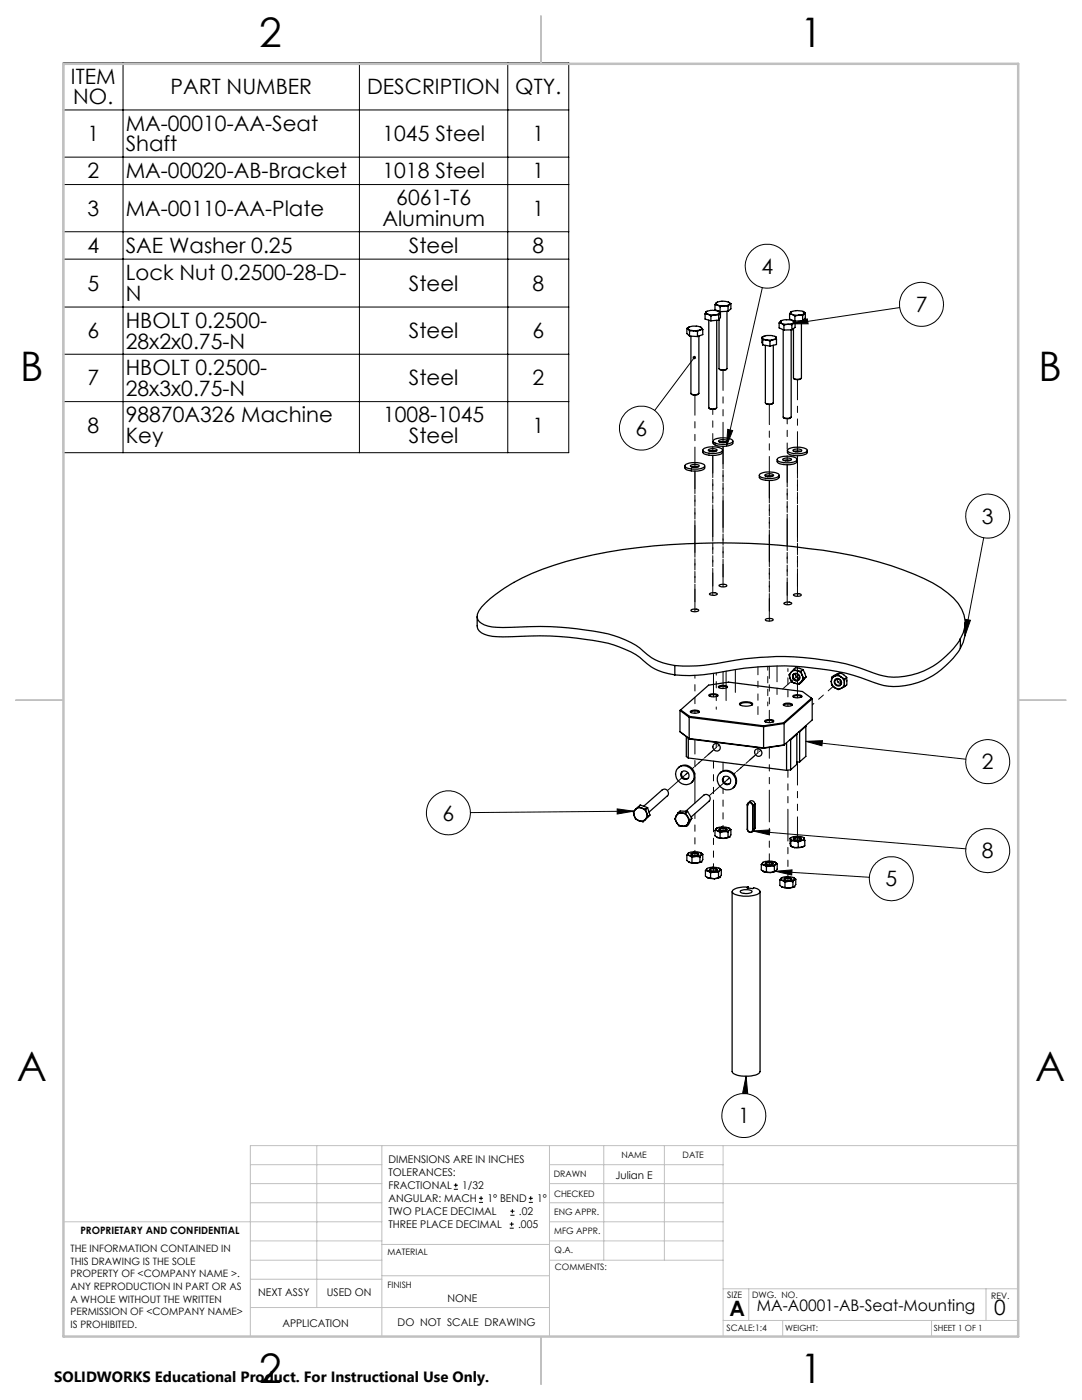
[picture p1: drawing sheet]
<svg xmlns="http://www.w3.org/2000/svg" width="216mm" height="279mm" viewBox="0 0 216 279" stroke-linecap="round" stroke-linejoin="round" font-family="sans-serif">
<g fill="none" stroke="#000" stroke-width=".25">
<path d="M137.1 65.5v1.1l.5 .5M137.1 65.5l.2 .2M137.3 65.7l1.1 .3M137.3 65.7l.3 .3M137.6 65.2a.27 .27 0 0 0-.3 .2 .27 .27 0 0 0 0 .3M137.6 65.2a3 3 0 0 1 2.3 .2M137.6 65.2l-.5 .3M137.6 67.1l1.6 .1M137.6 66v1.1M137.9 78.6a1.2 1.2 0 0 0 1.5 0M138.4 66l.8 .1M138.4 66h-.8"/>
<path d="M139.2 66.1v1.1M139.5 67.1v11.4a1.25 1.25 0 0 1-1.6 0v-11.4M139.7 65.8l-1.3 .2M139.7 65.8l-.5 .3M139.7 65.3l.2 .1M139.9 65.4a.25 .25 0 0 1 .1 .3 .25 .25 0 0 1-.3 .1M139.9 65.4l.3 .4M140.2 65.8h-.5M140.2 65.8v1l-1 .4M140.7 62.7v1l1.2 .3M140.7 62.7h.6M140.9 62.3a.35 .35 0 0 0 .4 .4"/>
<path d="M140.9 62.3l-.2 .4M141.1 62.1l-.2 .2M141.3 62.7l.6 .3M141.3 62.7l1.3 .1M141.4 63.9v17.5a1.25 1.25 0 0 0 1.6 0v-17.5M141.9 63v1M142.6 62.8l-.7 .2M142.6 62.8l.8 .1M142.7 60.8v1l1 .4M142.7 60.8l.5 .1M142.9 60.4a.27 .27 0 0 0 0 .3 .27 .27 0 0 0 .3 .2M142.9 60.4l-.2 .4"/>
<path d="M143.1 60.4h-.2M143.2 60.9l.5 .3M143.2 60.9l1.3 .1M143.2 62.1a2.68 2.68 0 0 0-2.3 .2M143.2 62.1l.3 .1 .1 .3M143.2 60.3h-.1M143.2 62.1l.6 .2M143.4 62.9v1M143.4 63.9l-1.5 .1M143.5 62.1v.1M143.5 73.7a1.2 1.2 0 0 0 1.5 0M143.6 62.5l-1 .3"/>
<path d="M143.6 62.5l-.2 .4M143.7 61.2v1M143.8 62.3l-.2 .2M143.8 62.3v1.1l-.4 .5M144.5 61l-.8 .2M144.5 61l.8 .1M145.1 62.1v11.5a1.24 1.24 0 0 1-1.6 0v-9.8M145.3 61.1v1M145.3 62.1l-1.6 .1M145.3 60.3a.27 .27 0 0 1 .3 .1 .27 .27 0 0 1 0 .3M145.3 60.3a2.97 2.97 0 0 0-2.4 .1M145.3 60.3l.5 .3"/>
<path d="M145.6 60.7l-1.1 .3M145.6 60.7l-.3 .4M145.8 60.6l-.2 .1M145.8 60.6v1l-.5 .5M152 67.3l.2 1.5M152 67.3l.1 .2M152.1 67.5l.8 .3M152.1 67.5l.1 .3M152.2 67.8h.7M152.2 68.8l1.4 .3M152.2 67.8v1M152.4 67.1l-.4 .2"/>
<path d="M152.9 67.8l.7 .3M153.6 68.1v1M154.3 67.8h-1.4M154.3 68.9v11.5a1.25 1.25 0 0 1-1.6 0v-11.5M154.3 67.8l-.7 .3M154.6 67.1l.3 .3M154.9 67.4l-.1 .2-.5 .2M154.9 67.4a2.44 2.44 0 0 0-2.8 0v.1M154.9 67.4v.3M154.9 67.7l-.6 .1M154.9 67.7v1.1l-1.3 .3M155.5 64.5v.9l.9 .5"/>
<path d="M155.5 64.5h.4M155.8 64.1a.25 .25 0 0 0-.1 .2 .25 .25 0 0 0 .2 .2M155.8 64.1l-.3 .4M155.9 64.5l.5 .4M155.9 64.5l1.3 .2M155.9 64h.1M155.9 64l-.1 .1M156.3 65.8v17.4a1.34 1.34 0 0 0 1.6 0v-17.4M156.4 64.9v1M157.2 64.7l-.8 .2M157.2 64.7l.8 .1M157.6 62.7l.5 .1"/>
<path d="M157.6 62.7v1l1 .4M157.8 62.3a.3 .3 0 0 0 0 .3 .3 .3 0 0 0 .3 .2M157.8 62.3l-.2 .4M158 62.2l-.2 .1M158 64.8v1M158 65.8l-1.6 .1M158.1 62.8l1.3 .1M158.1 62.8l.5 .3M158.2 64a3.5 3.5 0 0 0-2.4 .1M158.2 64a.25 .25 0 0 1 .2 .2 .25 .25 0 0 1-.1 .3M158.2 64l.4 .3M158.3 65.6v9.8l.2 .2"/>
<path d="M158.3 64.5l-1.1 .2M158.3 64v.1M158.3 64.5l-.3 .3M158.4 75.5l.1 .1M158.6 63.1v1M158.6 64.3l-.3 .2M158.6 64.3v1l-.6 .5M159.4 62.9l.8 .1M159.4 62.9l-.8 .2M159.8 75.5a1.2 1.2 0 0 1-1.3 .1M159.9 64v11.4l-.4 .3-1-.1M160.2 62.2a3.2 3.2 0 0 0-2.4 .1"/>
<path d="M160.2 62.2a.3 .3 0 0 1 .2 .1 .3 .3 0 0 1 0 .3M160.2 62.2l.5 .3M160.2 63v1M160.2 64l-1.6 .1M160.2 62.2h.1M160.4 62.6l-1 .3M160.4 62.6l-.2 .4M160.7 62.5l-.3 .1M160.7 62.5v1l-.5 .5M136.7 93v.4a2.05 2.05 0 0 0 2.1 .6l1.4-.2 .4-.3v-.5M136.7 92.8a4.1 4.1 0 0 1 3.9 0v.2a2.15 2.15 0 0 1-2.2 .6l-1.5-.3-.2-.2zM137.8 92.9a1.6 1.6 0 0 1 1.7 .1 1.38 1.38 0 0 1-1.7 0z"/>
<path d="M138 93.2l.5-.1 .8 .1M140.2 89.9v.3a2.05 2.05 0 0 0 2.1 .7l1.5-.3 .3-.3 .1-.4M140.3 89.6a4 4 0 0 1 3.8 .1l.1 .1a2.15 2.15 0 0 1-2.3 .7l-1.4-.3-.3-.3zM141.4 89.7a1.6 1.6 0 0 1 1.7 .1 1.38 1.38 0 0 1-1.8 0zM141.5 81.5a1.18 1.18 0 0 0 1.4 0M141.5 90l.6-.1 .8 .1M142.3 88v.4a2.35 2.35 0 0 0 2.2 .7l.8-.1 .8-.3 .1-.7M142.3 87.9a4 4 0 0 1 3.9-.1v.2a1.17 1.17 0 0 1-1.2 .7 3.3 3.3 0 0 1-2.7-.5zM143.4 87.9a1.47 1.47 0 0 1 1.7 .2 1.53 1.53 0 0 1-1.7-.1zM143.6 88.2l.5-.1 .8 .1M151.5 94.9v.3a2.05 2.05 0 0 0 2.1 .7l1.5-.3 .3-.2 .1-.5M151.6 94.7a4.1 4.1 0 0 1 3.8 0l.1 .1a2.15 2.15 0 0 1-2.3 .7l-1.4-.3-.3-.3z"/>
<path d="M152.7 94.7a1.6 1.6 0 0 1 1.7 .1 1.38 1.38 0 0 1-1.8 0zM152.8 80.5a1.23 1.23 0 0 0 1.4 0M152.8 95l.6-.1 .8 .1M155.1 91.7v.4a2.05 2.05 0 0 0 2.1 .6l1.4-.2 .4-.3v-.5M155.2 91.5a4.1 4.1 0 0 1 3.8 0v.2a2.15 2.15 0 0 1-2.2 .7l-1.4-.3-.3-.3zM156.2 91.6a1.6 1.6 0 0 1 1.7 .1 1.38 1.38 0 0 1-1.7 0zM156.3 83.3a1.23 1.23 0 0 0 1.5 0M156.4 91.9l.6-.1 .7 .1M157.1 89.9v.5a3.7 3.7 0 0 0 3.9 0l.1-.5M157.2 89.7a4 4 0 0 1 3.8 0l.1 .2a1.36 1.36 0 0 1-1.4 .6 3.1 3.1 0 0 1-2.6-.5zM158.3 89.8a1.6 1.6 0 0 1 1.7 .1 1.33 1.33 0 0 1-1.8 0zM158.4 90.1l.6-.1 .8 .1"/>
<path d="M141.6 118.5a1.28 1.28 0 0 1 1.5 .1 1.28 1.28 0 0 1-1.5-.1zM143.5 116.8a1.28 1.28 0 0 1 1.5 .1 1.28 1.28 0 0 1-1.5-.1zM158.3 118.7a1.28 1.28 0 0 1 1.6 .1 1.28 1.28 0 0 1-1.6-.1zM95.2 123a3.3 3.3 0 0 0 .4 2.9 6.6 6.6 0 0 0 4.8 1.2 74 74 0 0 1 19.5 1 21.4 21.4 0 0 1 7.8 3.1 10.8 10.8 0 0 0 7 3.5M134.7 132.8v1.9M137.9 121.8a1.53 1.53 0 0 1 1.5 0 1.11 1.11 0 0 1-1.5 0zM141.5 138.6a1.71 1.71 0 0 1 1.8 .2 1.55 1.55 0 0 1-1.9-.1zM141.6 138.9a1.28 1.28 0 0 1 1.6 0h-.1M143.3 137.1a1.55 1.55 0 0 1 1.9 0 1.42 1.42 0 0 1-1.9 0zM143.5 137.2a1.29 1.29 0 0 1 1.6 0h-.1M152.7 123.6a1.53 1.53 0 0 1 1.6 0 1.11 1.11 0 0 1-1.6 0zM156.4 120.4a1.28 1.28 0 0 1 1.6 .1 1.28 1.28 0 0 1-1.6-.1z"/>
<path d="M157.7 135.5a1.35 1.35 0 0 0 1 .9M157.7 135.5l.3 .6 .7 .3M157.8 134.2a1.23 1.23 0 0 0-.1 1.3M157.8 134.2l-.4 .5 .3 .8M158.2 135.3a.77 .77 0 0 0 1.2 .4M158.2 138.9a1.55 1.55 0 0 1 1.8 .1 1.42 1.42 0 0 1-1.8-.1zM158.3 139.1a1.28 1.28 0 0 1 1.6 0M158.4 133.6l.6 .2M158.4 133.6l.3-.4 1.5 .4M158.4 133.6l-.6 .6M158.4 134.5l-.2 .3v.5M158.7 136.4l.8 .1"/>
<path d="M158.7 134.4v.2a.73 .73 0 0 0 .8 .7M159 133.8l.8 .2M159 133.8a1.13 1.13 0 0 0-1.2 .4M159 133.8a1.48 1.48 0 0 1 1.1 1M159.8 134l.3 .8M159.9 136a1.13 1.13 0 0 1-1.2 .4M159.9 136l-.4 .5M160.1 134.8a1.31 1.31 0 0 1-.2 1.2M160.1 134.8l.3 .7M160.2 133.6l.6 1.5M160.2 133.6l-.4 .4M160.4 135.5l-.5 .5"/>
<path d="M160.8 135.1l-1.3 1.4M160.8 135.1l-.4 .4M161.9 139.3l-1.8-1.3-14.7-1.9-4 .6-5.6 5M161.9 139.3l-5.5 5M161.9 139.3l.2 .2M162.1 139.5l-5.6 4.9M162.1 139.5v4.2l-5.6 5M165.9 136a1.58 1.58 0 0 0 .6 1.2M165.9 136v.7l.6 .5M165.9 135.2v.8M166.5 137.2a1.3 1.3 0 0 0 1.4 .2M166.5 134.9a1.12 1.12 0 0 0-.6 1.1"/>
<path d="M166.5 134.9a1.47 1.47 0 0 1 1.4 .2M166.5 134.9l-.6 .3M166.5 137.2l.8 .4 .6-.2M166.6 135.6a.76 .76 0 0 1 1.2 .2 .76 .76 0 0 1-.5 1.1 .83 .83 0 0 1-.7-.4 .83 .83 0 0 1 0-.9zM167 135.5l.2 .6 .6 .3M167.3 134.6l.6 .5M167.3 134.6l-.8 .3M167.6 134.3l1.3 .9M167.6 134.3l-1.3 .5-.4 .4M167.6 134.3l-.3 .3M167.9 135.1l.7 .4M167.9 135.1a1.54 1.54 0 0 1 .6 1.2"/>
<path d="M168.5 136.3a1.17 1.17 0 0 1-.6 1.1M168.5 136.3l.1 .7M168.6 135.5l-.1 .8M168.6 137l-.7 .4M168.9 135.2l.1 .5a1.07 1.07 0 0 1-.4 1.3M168.9 135.2l-.3 .3M191.6 127.5a15.7 15.7 0 0 1-14.4 7.6l-1.8-.4a53.2 53.2 0 0 0-23.8-3.5l-4.9 .6a39.6 39.6 0 0 1-12 1M191.6 129.4a15.5 15.5 0 0 1-15.3 7.4l-.9-.2a53.2 53.2 0 0 0-23.8-3.5l-4.9 .5a39.6 39.6 0 0 1-12 1.1M191.6 127.5a5.9 5.9 0 0 0-.4-7.1 20.8 20.8 0 0 0-8.9-5.9 75.3 75.3 0 0 0-21.2-5 137.6 137.6 0 0 0-42.7 1.2 49.7 49.7 0 0 0-16.7 6 22.1 22.1 0 0 0-6.1 5.2 1.78 1.78 0 0 0 1 2.8 11.6 11.6 0 0 0 5.4 .5 64.7 64.7 0 0 1 20.5 1.7l1.1 .3a13.6 13.6 0 0 1 5.5 3.4 10.6 10.6 0 0 0 5.6 2.2M191.6 127.5v1.9M192.6 124.3a7.9 7.9 0 0 1-1 5.1M135.2 153.4a1.97 1.97 0 0 1 2.8 .2 1.97 1.97 0 0 1-.3 2.8 2.05 2.05 0 0 1-2.4-.6 2.05 2.05 0 0 1-.1-2.4z"/>
<path d="M135.4 153.2a1.99 1.99 0 0 1 2.7 .2 1.99 1.99 0 0 1-.1 2.8M135.7 141.8l1.8 1.4M135.7 146l1.8 1.4M135.7 141.8v4.2M135.7 146l1.9 1.5M135.8 141.7l1.8 1.3M135.8 141.7l-.1 .1M136 154.1a.85 .85 0 0 1 1.4 .2 .85 .85 0 0 1-.7 1.2 .92 .92 0 0 1-.7-1.4zM136.1 154a.91 .91 0 0 0 .1 1.1 .91 .91 0 0 0 1.1 .2M136.9 147v4l.4 .3M137.3 151.3l19.7 2.4M137.3 147.3v4"/>
<path d="M137.5 143.2l14.9 1.8 4.1-.6M137.5 147.4l14.9 1.9 4.1-.6M137.5 143.2v4.2M137.5 147.4l.1 .1M137.6 143l14.8 1.9M137.6 143l-.1 .2M137.6 147.5l14.8 1.8M137.8 141.9a1.53 1.53 0 0 1 1.8 .2 1.55 1.55 0 0 1-1.9-.1zM137.9 142.2a1.09 1.09 0 0 1 1.5 0M143.5 154.4a1.97 1.97 0 0 1 2.8 .2 1.97 1.97 0 0 1-.3 2.8 2.05 2.05 0 0 1-2.4-.5 2.05 2.05 0 0 1-.1-2.5zM143.7 154.3a1.97 1.97 0 0 1 2.8 .2 1.97 1.97 0 0 1-.2 2.7M144.5 155a.92 .92 0 0 0 0 1.1 .92 .92 0 0 0 1.1 .3"/>
<path d="M147.6 140.3a2.54 2.54 0 0 1 2.6 .1 1.51 1.51 0 0 1-1.8 .5l-.7-.2zM147.7 140.7v-.1a2.05 2.05 0 0 1 2.3-.1v.2M152.4 144.9v4.4M152.6 143.8a2.02 2.02 0 0 1 1.8 0 1.24 1.24 0 0 1-1.8 .1zM152.7 144.1a1.09 1.09 0 0 1 1.6 0M156.3 140.6a1.55 1.55 0 0 1 1.8 .1 1.55 1.55 0 0 1-1.8-.1zM156.4 144.3l-4 .6M156.4 144.3l.1 .1M156.4 140.8a1.28 1.28 0 0 1 1.6 0M156.5 144.4v4.3M156.5 148.7l-4.1 .6M157 148.2v5.5"/>
<path d="M157.8 147.6v6M157.8 147.6l-.2 .1M157.8 153.6l-.8 .1M158.9 146.5h.1M159 146.5l-1.2 1.1M159 146.5v6l-1.2 1.1M159.6 146l-.2 .1M159.6 146v6M159.6 152l-.6 .1M160.7 144.9l.1 .1M160.8 145l-1.2 1M160.8 145v6l-1.2 1"/>
<path d="M126.5 162.8a1.64 1.64 0 0 0 1 1M126.5 162.8l.3 .7 .7 .3M126.8 161.5a1.18 1.18 0 0 0-.3 1.3M126.8 161.5l-.4 .5 .1 .8M127.4 161l.7 .3M127.4 161l-.6 .5M127.4 161l.3-.3 1.5 .5M127.5 163.8l.8 .2M128.1 161.3a1.7 1.7 0 0 1 .9 1M128.1 161.3a1.09 1.09 0 0 0-1.3 .2M128.1 161.3l.7 .2M128.4 160.9l3.7-3.2a.79 .79 0 0 1 1.1 .1 .79 .79 0 0 1 0 1l-3.7 3.3"/>
<path d="M128.8 163.5a1.28 1.28 0 0 1-1.3 .3M128.8 163.5l-.5 .5M128.8 161.5l.2 .8M129 162.3a1.45 1.45 0 0 1-.2 1.2M129 162.3l.3 .7M129.2 161.2l-.4 .3M129.2 161.2l.5 1.5M129.3 163l-.5 .5M129.7 162.7l-.4 .3M129.7 162.7l-1.4 1.3M134.9 162.8a1.31 1.31 0 0 0 .1 1.3M134.9 162.8l-.2 .6 .3 .7"/>
<path d="M135 164.1a1.54 1.54 0 0 0 1.2 .8M135 164.1l.5 .7 .7 .1M135.3 162.2l.7 .1M135.3 162.2l-.4 .6M136 162.3a1.48 1.48 0 0 1 1.2 .7M136 162.3a1.06 1.06 0 0 0-1.1 .5M136 162.3h.8M136.2 164.9h.8M136.8 162.3l.4 .7M136.8 161.9l3.6-3.2a.81 .81 0 0 1 1.1 .1 .81 .81 0 0 1 0 1.1l-3.6 3.2M137.1 170.7v1l.5 .4M137.1 170.7h.5"/>
<path d="M137.2 163a1.37 1.37 0 0 1 .1 1.3M137.2 161.9l-.4 .4M137.2 161.9l.8 1.4M137.2 163l.5 .7M137.2 161.9h-1.5l-.4 .3M137.3 164.3a1.22 1.22 0 0 1-1.1 .6M137.3 164.3l-.3 .6M137.3 170.3a2.96 2.96 0 0 1 2.7 .1l-.1 .2M137.3 170.3a.27 .27 0 0 0 0 .3 .27 .27 0 0 0 .3 .1M137.3 170.3l-.2 .4M137.4 172h.1M137.4 172l.2 .1"/>
<path d="M137.4 170.2l-.1 .1M137.6 170.7l1.3 .2M137.6 170.7l.5 .4M137.6 172.1l.5 .1M137.6 172.1l1.3 .2M137.7 163.7l-.4 .6M137.9 170.4a1.39 1.39 0 0 1 1.6 .1 1.37 1.37 0 0 1-1.6 0zM138 170.6a.79 .79 0 0 1 1.3 0M138 163.3l-.3 .4M138 163.3l-.6 1.3-.4 .3M138.1 172.2l.8 .1M138.1 171.1v1.1"/>
<path d="M138.9 170.9l-.8 .2M138.9 170.9l.8 .1M139.7 172l-.8 .3M139.7 171v1M139.9 172h.1M139.9 170.3l.3 .2M139.9 170.2v.1M139.9 170.6l-1 .3M139.9 170.6l-.2 .4M139.9 172h-.2M139.9 172l-1 .3M140.2 170.5v1.1l-.3 .4"/>
<path d="M140.2 170.5l-.3 .1M140.8 173.8v1l.5 .4M140.8 173.8h.5M141 173.4a.28 .28 0 0 0 0 .3 .28 .28 0 0 0 .3 .1M141 173.4a2.7 2.7 0 0 1 2.7 .1v.2M141 173.4l-.2 .4M141.1 175.1h.1M141.1 173.3h.1M141.1 173.3l-.1 .1M141.1 175.1l.2 .1M141.3 173.8l1.3 .2M141.3 173.8l.5 .4"/>
<path d="M141.3 175.2l.5 .1M141.3 175.2l1.3 .2M141.6 173.5a1.49 1.49 0 0 1 1.6 0 1.24 1.24 0 0 1-1.6 0zM141.7 173.7a.97 .97 0 0 1 1.3-.1v.1M141.8 175.3l.8 .1M141.8 174.2v1.1M142.6 174l-.8 .2M142.6 174l.8 .1M142.7 165.7l.5 .1M142.7 165.7v1.1l.5 .3M142.9 165.3a.28 .28 0 0 0 0 .4 .28 .28 0 0 0 .3 .1M142.9 165.3a2.55 2.55 0 0 1 2.8 .2l-.1 .2"/>
<path d="M142.9 165.3l-.2 .4M143 173.7h.1M143 167l.2 .1M143 165.3h.1M143 165.3h-.1M143.2 165.8l1.3 .1M143.2 165.8l.5 .4M143.2 167.1l.5 .1M143.2 167.1l1.3 .2M143.4 175.2l-.8 .2M143.4 174.1v1.1M143.5 165.5a1.37 1.37 0 0 1 1.6 0"/>
<path d="M143.5 165.4a1.49 1.49 0 0 1 1.6 .1 1.24 1.24 0 0 1-1.6 0zM143.6 175.1h.1M143.6 173.4l.3 .2M143.6 173.3v.1M143.6 165.7v-.1a.98 .98 0 0 1 1.3 0v.1M143.7 173.7l-1.1 .3M143.7 173.7l-.3 .4M143.7 175l-.3 .2M143.7 175l-1.1 .4M143.7 167.2l.8 .1M143.7 166.2v1M143.9 173.6l-.2 .1"/>
<path d="M143.9 173.6v1.1l-.2 .3M144.5 165.9l-.8 .3M144.5 165.9l.8 .2M145.3 167.1l-.8 .2M145.3 166.1v1M145.5 167.1h.1M145.5 165.3h.1M145.5 165.3l.3 .3M145.6 165.7l-1.1 .2M145.6 165.7l-.3 .4M145.6 167l-.3 .1M145.6 167l-1.1 .3"/>
<path d="M145.8 165.6l-.2 .1M145.8 165.6v1l-.2 .4M146.1 177.9v36a2.36 2.36 0 0 0 2.3 .9 5 5 0 0 0 3.2-.7l.1-.2v-36M146.2 177.7a4.6 4.6 0 0 1 3.1-.7l-.2 .2 1.1 .1 .2-.1 .7 .2a.57 .57 0 0 1 .5 .8 5.6 5.6 0 0 1-5.4 0zM147.8 177.8a2.19 2.19 0 0 1 2.3 .1 2.02 2.02 0 0 1-2.4 .1zM149.1 160.6a.57 .57 0 0 1 .7-.5 .57 .57 0 0 1 .4 .7M149.1 160.6h.1M149.1 165.5a.57 .57 0 0 0 .5 .6 .57 .57 0 0 0 .6-.5M149.1 160.6l.1 .1M149.1 165.5h.1M149.1 160.6v4.9M149.2 160.7a.52 .52 0 0 1 .5-.5 .52 .52 0 0 1 .5 .6"/>
<path d="M149.2 165.5a.51 .51 0 0 0 .4 .6 .51 .51 0 0 0 .6-.5M149.2 160.7v4.8M149.3 160.3l.3-.4a.61 .61 0 0 1 .7 0 .61 .61 0 0 1 .3 .5M149.3 177v.2M150.2 165.6h.1M150.2 160.8v4.8M150.2 160.8h.1M150.6 160.4v4.9M150.6 165.3l-.5 .7M150.6 160.4l-.4 .4M150.6 165.3l-.4 .3M151.9 172.5l.5 .1"/>
<path d="M151.9 172.5v1.1l.5 .4M152.2 172.2a.27 .27 0 0 0-.1 .3 .27 .27 0 0 0 .3 .1M152.2 172.2a2.81 2.81 0 0 1 2.7 .1l-.1 .2M152.2 172.2l-.3 .3M152.3 173.9h.1M152.3 173.9l.1 .1M152.3 172.1h.1M152.3 172.1l-.1 .1M152.4 172.6l1.3 .2M152.4 172.6l.5 .4M152.4 174h.5M152.4 174l1.3 .1"/>
<path d="M152.7 172.3a1.22 1.22 0 0 1 1.6 0M152.8 172.2a1.39 1.39 0 0 1 1.5 .1 1.37 1.37 0 0 1-1.6 0zM152.9 172.5a.83 .83 0 0 1 1.3-.1l-.1 .1M152.9 174l.8 .1M152.9 173v1M153.7 172.8l-.8 .2M153.7 172.8l.8 .1M154.5 173.9l-.8 .2M154.5 172.9v1M154.7 173.9h.1M154.7 172.1h.1M154.7 172.1l.4 .3"/>
<path d="M154.8 172.5l-1.1 .3M154.8 172.5l-.3 .4M154.8 173.8l-.3 .1M154.8 173.8l-1.1 .3M155.1 172.4l-.3 .1M155.1 172.4v1l-.3 .4M155.6 175.6v1.1l.5 .4M155.6 175.6l.5 .1M155.9 175.3a.28 .28 0 0 0 0 .3 .28 .28 0 0 0 .2 .1M155.9 175.3a2.7 2.7 0 0 1 2.7 0l-.1 .3M155.9 175.3l-.3 .3M156 175.2h.1"/>
<path d="M156 177l.1 .1M156 175.2l-.1 .1M156.1 175.7l1.3 .2M156.1 175.7l.5 .4M156.1 177.1h.5M156.1 177.1l1.3 .1M156.5 175.3a1.49 1.49 0 0 1 1.5 .1 1.24 1.24 0 0 1-1.6 0zM156.6 175.6l-.1-.1a.93 .93 0 0 1 1.4 0l-.1 .1M156.6 177.1l.8 .1M156.6 176.1v1M157.4 175.9l-.8 .2M157.4 175.9l.8 .1"/>
<path d="M157.7 167.3v.1M157.7 167.3l.1 1.6M157.7 167.4l.8 .4M157.7 167.4l.1 .5M157.8 168.9l.7 .3M157.8 167.9v1M157.8 175.6h.1M157.9 167.1l-.2 .2M158.2 177l-.8 .2M158.2 176v1M158.3 167.3a1.26 1.26 0 0 1 1.6 .1 1.27 1.27 0 0 1-1.6-.1zM158.4 177h.1"/>
<path d="M158.4 175.2l.4 .3M158.4 175.2h.1M158.5 167.5h-.1a.98 .98 0 0 1 1.4 0h-.1M158.5 175.6l-1.1 .3M158.5 175.6l-.3 .4M158.5 176.9l-.3 .1M158.5 176.9l-1.1 .3M158.5 167.8l-.7 .1M158.5 167.8l.8 .3M158.6 167.1l1.1 .1 .2 .2M158.6 167.1l-.3 .3M158.8 175.5l-.3 .1"/>
<path d="M158.8 175.5v1l-.3 .4M159.3 169.1l-.8 .1M159.3 168.1v1M159.9 167.7l-1.4 .1M159.9 167.7l-.6 .4M159.9 167.7h.7M159.9 169.1h-.6M159.9 169.1l-1.4 .1M160.3 167.1l.2 .2M160.4 168.9l-.5 .2M160.5 167.3a2.37 2.37 0 0 0-2.8 .1M160.5 167.3l-.1 .3-.5 .1"/>
<path d="M160.5 167.3l.1 .4M160.6 167.7v1.1l-.7 .3"/>
<circle cx="158.9" cy="135.1" r=".65"/>
<circle cx="158.9" cy="135.1" r=".75"/>
<circle cx="167.2" cy="136.1" r=".65"/>
<circle cx="143" cy="149.2" r=".74"/>
<circle cx="145" cy="155.8" r=".84"/>
<circle cx="151.3" cy="150.2" r=".74"/>
</g>
<g fill="none" stroke="#000" stroke-width=".2" stroke-dasharray="6.3 1.3 1.3 1.3 1.3 1.3">
<path d="M138.7 93.3v-.1M142.2 90.1v-.1M144.3 88.3v-.1M153.5 95.1v-.1M157.1 92v-.1M159.1 90.2v-.1M142.4 134.4v4.7M144.3 134v3.4M144.9 133.9v5.9M146.7 133.6v4.6M156.2 137.5l2.9-2.6M159.1 133v6.2"/>
<path d="M137.3 154.2l-.5 .4M137.3 154.2l-4.1 3.6M138.7 155.1v5.2M142.9 148.1v1.1M144.3 152.1v1.7M145.6 155.2l-.5 .5M145.6 155.2l-4.1 3.6M151.2 149.2v1"/>
</g>
<path d="M142.9 134.3v7.3M143.5 148.7l-5.4 4.7M151.8 149.7l-5.3 4.7M162.1 140.7l5.4-4.8" fill="none" stroke="#000" stroke-width=".2" stroke-dasharray="6.3 1.3 1.3 1.3 1.3 1.3" stroke-dashoffset="5.9"/>
<path d="M155 132.9v6.3M142.9 149.2l-4.8 4.2M151.2 150.2l-4.7 4.2" fill="none" stroke="#000" stroke-width=".2" stroke-dasharray="6.3 1.3 1.3 1.3 1.3 1.3" stroke-dashoffset="3.2"/>
<path d="M151.2 133.1v9.5" fill="none" stroke="#000" stroke-width=".2" stroke-dasharray="6.3 1.3 1.3 1.3 1.3 1.3" stroke-dashoffset="4.8"/>
<path d="M153.2 133v7.9" fill="none" stroke="#000" stroke-width=".2" stroke-dasharray="6.3 1.3 1.3 1.3 1.3 1.3" stroke-dashoffset="5.6"/>
<path d="M142.4 151.9v21.9M157.2 153.7v22" fill="none" stroke="#000" stroke-width=".2" stroke-dasharray="6.3 1.3 1.3 1.3 1.3 1.3" stroke-dashoffset="4.9"/>
<path d="M157.2 133.4v7.5" fill="none" stroke="#000" stroke-width=".2" stroke-dasharray="6.3 1.3 1.3 1.3 1.3 1.3" stroke-dashoffset="5.8"/>
<path d="M144.3 117.1v-28M159.1 119v-28.1M138.7 122.1v-28.1M153.5 123.9v-28M159.1 152.1v15.5" fill="none" stroke="#000" stroke-width=".2" stroke-dasharray="6.3 1.3 1.3 1.3 1.3 1.3" stroke-dashoffset="1.8"/>
<path d="M142.2 90.1v-8.4M157.1 92v-8.4M144.3 157.4v8.3" fill="none" stroke="#000" stroke-width=".2" stroke-dasharray="6.3 1.3 1.3 1.3 1.3 1.3" stroke-dashoffset="5.3"/>
<path d="M138.7 134.8v7.5" fill="none" stroke="#000" stroke-width=".2" stroke-dasharray="6.3 1.3 1.3 1.3 1.3 1.3" stroke-dashoffset="5.7"/>
<path d="M138.7 147.6v6.9" fill="none" stroke="#000" stroke-width=".2" stroke-dasharray="6.3 1.3 1.3 1.3 1.3 1.3" stroke-dashoffset="3.5"/>
<path d="M138.7 162.4v8.3" fill="none" stroke="#000" stroke-width=".2" stroke-dasharray="6.3 1.3 1.3 1.3 1.3 1.3" stroke-dashoffset="5.4"/>
<path d="M153.5 133v11.2" fill="none" stroke="#000" stroke-width=".2" stroke-dasharray="6.3 1.3 1.3 1.3 1.3 1.3" stroke-dashoffset="3.9"/>
<path d="M153.5 149.2v23.4" fill="none" stroke="#000" stroke-width=".2" stroke-dasharray="6.3 1.3 1.3 1.3 1.3 1.3" stroke-dashoffset="4.2"/>
<path d="M142.2 117v-26.1M144.3 115.2v-26.1M157.1 118.8v-26.1M159.1 117v-26.1M138.7 120.1v-26.1M153.5 122v-26.1" fill="none" stroke="#000" stroke-width=".2" stroke-dasharray="6.3 1.3 1.3 1.3 1.3 1.3" stroke-dashoffset="2.8"/>
<path d="M138.7 93.3v-14.5M144.3 88.3v-14.4M153.5 95.1v-14.4M159.1 90.2v-14.4" fill="none" stroke="#000" stroke-width=".2" stroke-dasharray="6.3 1.3 1.3 1.3 1.3 1.3" stroke-dashoffset="2.3"/>
<path d="M142.2 118.8v-27.9M157.1 120.7v-28" fill="none" stroke="#000" stroke-width=".2" stroke-dasharray="6.3 1.3 1.3 1.3 1.3 1.3" stroke-dashoffset="1.9"/>
<g fill="none" stroke="#000" stroke-width=".2">
<path d="M12.6 12.5h100.9v77.8h-100.9zM24.6 12.5v77.8M71.7 12.5v77.8M101.3 12.5v77.8M12.6 21.9h100.9M12.6 31.4h100.9M12.6 36.8h100.9M12.6 46.2h100.9M12.6 51.7h100.9M152.1 57.4l-7.1 31.6M12.6 61.3h100.9M12.6 70.7h100.9"/>
<path d="M138.5 71.4l-7.9 10.5M157.9 64.6l3.2-1 .2 1zM179.5 61.4l-21.6 3.2M12.6 80.2h100.9M145.2 85.7l1 .2-1.2 3.1zM196.3 107.3l-3.8 19.6M192.7 123.6l.9 .2-1.1 3.1zM160.8 148l3.3-.2-.1 1zM160.8 148l31.9 3.5M123.2 161.4l3.2 .5-3.2 .6zM126.4 161.9l-32.5 .3M150.2 165.8l3.4-.2-.1 1z"/>
<path d="M150.2 165.8l42.5 3.6M154.7 173.9l3.3-.3v1zM154.7 173.9l18.8 1.2M148.9 214.8l.3 3.3h-1zM148.9 214.8l-.2 3.5M90.6 237.3h.8M90.6 236.5h.8M90.9 236.1v.9M95.6 240h.8M95.6 239.1h.8M96 238.7v.8M105.5 240h.8"/>
<path d="M105.5 239.1h.8M105.9 238.7v.8M101.7 245.1h.8M101.7 244.3h.8M101.8 242.5h.9M101.8 241.7h.9M102.1 243.9v.8M102.2 241.3v.8"/>
<circle cx="153.1" cy="53.1" r="4.4"/>
<circle cx="183.9" cy="60.7" r="4.4"/>
<circle cx="128" cy="85.5" r="4.4"/>
<circle cx="197.1" cy="103" r="4.4"/>
<circle cx="197.1" cy="152" r="4.4"/>
<circle cx="89.5" cy="162.2" r="4.4"/>
<circle cx="177.9" cy="175.4" r="4.4"/>
<circle cx="197.1" cy="169.8" r="4.4"/>
<circle cx="148.4" cy="222.7" r="4.4"/>
</g>
<g fill="none" stroke="#c0c0c0" stroke-width=".2">
<path d="M50 232.4h26.2M50 236.2h26.2M63.2 228.6v32.3M76.2 228.6v38.1M109.6 228.6v38.1M109.6 232.4h34.7M109.6 236.2h93.6M120.5 228.6v22.9M132.6 228.6v22.9M144.3 228.6v38.1M203.2 228.6h-153.2v38.1M12.7 243.8h63.5"/>
<path d="M50 251.5h26.2M50 240h26.2M50 247.6h26.2M50 255.3h26.2M76.2 254.6h33.4M76.2 248.4h33.4M109.6 251.5h34.7M109.6 243.8h34.7M109.6 240h34.7M109.6 247.6h34.7M144.3 257.2h58.9M149.4 257.2v6.3"/>
<path d="M196.7 257.2v6.3M50 260.9h59.6M144.3 263.5h58.9M156.2 263.5v3.2M185.9 263.5v3.2"/>
</g>
<path d="M107.9 3.2v9.5M3.1 139.7h9.6M203.2 139.7h9.5M107.9 266.7v9.6" fill="none" stroke="#c0c0c0" stroke-width=".25"/>
<path d="M12.7 12.7h190.5v254h-190.5z" fill="none" stroke="#c0c0c0" stroke-width=".5"/>
<path d="M145.2 85.7l1 .2-1.2 3.1zM157.9 64.6l3.2-1 .2 1zM192.7 123.6l.9 .2-1.1 3.1zM160.8 148l3.3-.2-.1 1zM150.2 165.8l3.4-.2-.1 1zM154.7 173.9l3.3-.3v1zM148.9 214.8l.3 3.3h-1zM123.2 161.4l3.2 .5-3.2 .6zM138.4 71.1a.35 .35 0 0 0-.1 .5 .35 .35 0 0 0 .5 0 .35 .35 0 0 0-.1-.5l-.2 .3 .2-.3z" fill="#000"/>
<g font-size="8.1">
<text x="51.7" y="9.3">2</text>
<text x="159.7" y="9.3">1</text>
<text x="4" y="76">B</text>
<text x="207.2" y="76">B</text>
<text x="3.3" y="215.7">A</text>
<text x="206.5" y="215.7">A</text>
<text x="51.7" y="276">2</text>
<text x="159.7" y="276">1</text>
</g>
<g font-size="4.2">
<text x="14.2" y="16.7">ITEM</text>
<text x="14.6" y="20.8">NO.</text>
<text x="34" y="18.7">PART NUMBER</text>
<text x="73.3" y="18.7">DESCRIPTION</text>
<text x="102.8" y="18.7">QTY.</text>
<text x="17.4" y="28.2">1</text>
<text x="25.1" y="26.1">MA-00010-AA-Seat</text>
<text x="76.3" y="28.2">1045 Steel</text>
<text x="106.2" y="28.2">1</text>
<text x="17.4" y="35.6">2</text>
<text x="25.1" y="30.2">Shaft</text>
<text x="25.1" y="35.6">MA-00020-AB-Bracket</text>
<text x="76.3" y="35.6">1018 Steel</text>
<text x="106.2" y="35.6">1</text>
<text x="79.1" y="41">6061-T6</text>
<text x="17.4" y="43.1">3</text>
<text x="25.1" y="43.1">MA-00110-AA-Plate</text>
<text x="76.3" y="45.1">Aluminum</text>
<text x="106.2" y="43.1">1</text>
<text x="17.4" y="50.5">4</text>
<text x="25.1" y="50.5">SAE Washer 0.25</text>
<text x="81.6" y="50.5">Steel</text>
<text x="106.2" y="50.5">8</text>
<text x="17.4" y="58">5</text>
<text x="25.1" y="56">Lock Nut 0.2500-28-D-</text>
<text x="81.6" y="58">Steel</text>
<text x="106.2" y="58">8</text>
<text x="151.9" y="54.7">4</text>
<text x="25.1" y="60.1">N</text>
<text x="25.1" y="65.4">HBOLT 0.2500-</text>
<text x="182.7" y="62.3">7</text>
<text x="17.4" y="67.5">6</text>
<text x="25.1" y="69.6">28x2x0.75-N</text>
<text x="81.6" y="67.5">Steel</text>
<text x="106.2" y="67.5">6</text>
<text x="17.4" y="76.9">7</text>
<text x="25.1" y="74.9">HBOLT 0.2500-</text>
<text x="81.6" y="76.9">Steel</text>
<text x="106.2" y="76.9">2</text>
<text x="25.1" y="79">28x3x0.75-N</text>
<text x="17.4" y="86.4">8</text>
<text x="25.1" y="84.3">98870A326 Machine</text>
<text x="25.1" y="88.4">Key</text>
<text x="76.4" y="84.3">1008-1045</text>
<text x="81.6" y="88.4">Steel</text>
<text x="106.2" y="86.4">1</text>
<text x="126.8" y="87">6</text>
<text x="195.9" y="104.5">3</text>
<text x="195.9" y="153.5">2</text>
<text x="88.3" y="163.8">6</text>
<text x="195.9" y="171.3">8</text>
<text x="176.7" y="176.9">5</text>
<text x="147.3" y="224.2">1</text>
<text x="145.6" y="262.7">A</text>
<text x="198.4" y="262.4">0</text>
</g>
<text font-size="3.2" x="151" y="261.6">MA-A0001-AB-Seat-Mounting</text>
<text font-size="3" x="10.8" y="275.7">SOLIDWORKS Educational Product. For Instructional Use Only.</text>
<g font-size="2.1">
<text x="77.5" y="232.2">DIMENSIONS ARE IN INCHES</text>
<text x="77.5" y="239.9">ANGULAR: MACH</text>
<text x="77.5" y="234.7">TOLERANCES:</text>
<text x="77.5" y="237.3">FRACTIONAL</text>
<text x="92.2" y="237.3">1/32</text>
<text x="97.3" y="239.9">1° BEND</text>
<text x="107.2" y="239.9">1°</text>
<text x="122.8" y="235.2">Julian E</text>
<text x="77.5" y="242.5">TWO PLACE DECIMAL</text>
<text x="77.5" y="245.1">THREE PLACE DECIMAL</text>
<text x="103.4" y="245.1">.005</text>
<text x="103.5" y="242.5">.02</text>
<text x="51.5" y="258.7">NEXT ASSY</text>
<text x="65.2" y="258.6">USED ON</text>
<text x="89.3" y="259.8">NONE</text>
<text x="56.3" y="264.8">APPLICATION</text>
<text x="79.3" y="264.6">DO NOT SCALE DRAWING</text>
</g>
<g font-size="2">
<text x="14.1" y="249.9">THE INFORMATION CONTAINED IN</text>
<text x="16" y="246.3">PROPRIETARY AND CONFIDENTIAL</text>
<text x="14.1" y="252.4">THIS DRAWING IS THE SOLE</text>
<text x="14.1" y="254.9">PROPERTY OF &lt;COMPANY NAME &gt;.</text>
<text x="14.1" y="257.5">ANY REPRODUCTION IN PART OR AS</text>
<text x="14.1" y="260">A WHOLE WITHOUT THE WRITTEN</text>
<text x="14.1" y="262.5">PERMISSION OF &lt;COMPANY NAME&gt;</text>
<text x="14.1" y="265">IS PROHIBITED.</text>
</g>
<g font-size="1.8">
<text x="124" y="231.1">NAME</text>
<text x="136.2" y="231.1">DATE</text>
<text x="110.5" y="234.8">DRAWN</text>
<text x="110.5" y="238.9">CHECKED</text>
<text x="110.6" y="242.5">ENG APPR.</text>
<text x="77.3" y="250.5">MATERIAL</text>
<text x="110.6" y="246.3">MFG APPR.</text>
<text x="110.7" y="250">Q.A.</text>
<text x="77.3" y="257">FINISH</text>
<text x="110.7" y="253.5">COMMENTS:</text>
<text x="145.1" y="259">SIZE</text>
<text x="150.1" y="259.1">DWG. NO.</text>
<text x="197.8" y="259.2">REV.</text>
<text x="145" y="265.7">SCALE:1:4</text>
</g>
<g font-size="1.7">
<text x="156.7" y="265.7">WEIGHT:</text>
<text x="186.3" y="265.7">SHEET 1 OF 1</text>
</g>
</svg>
